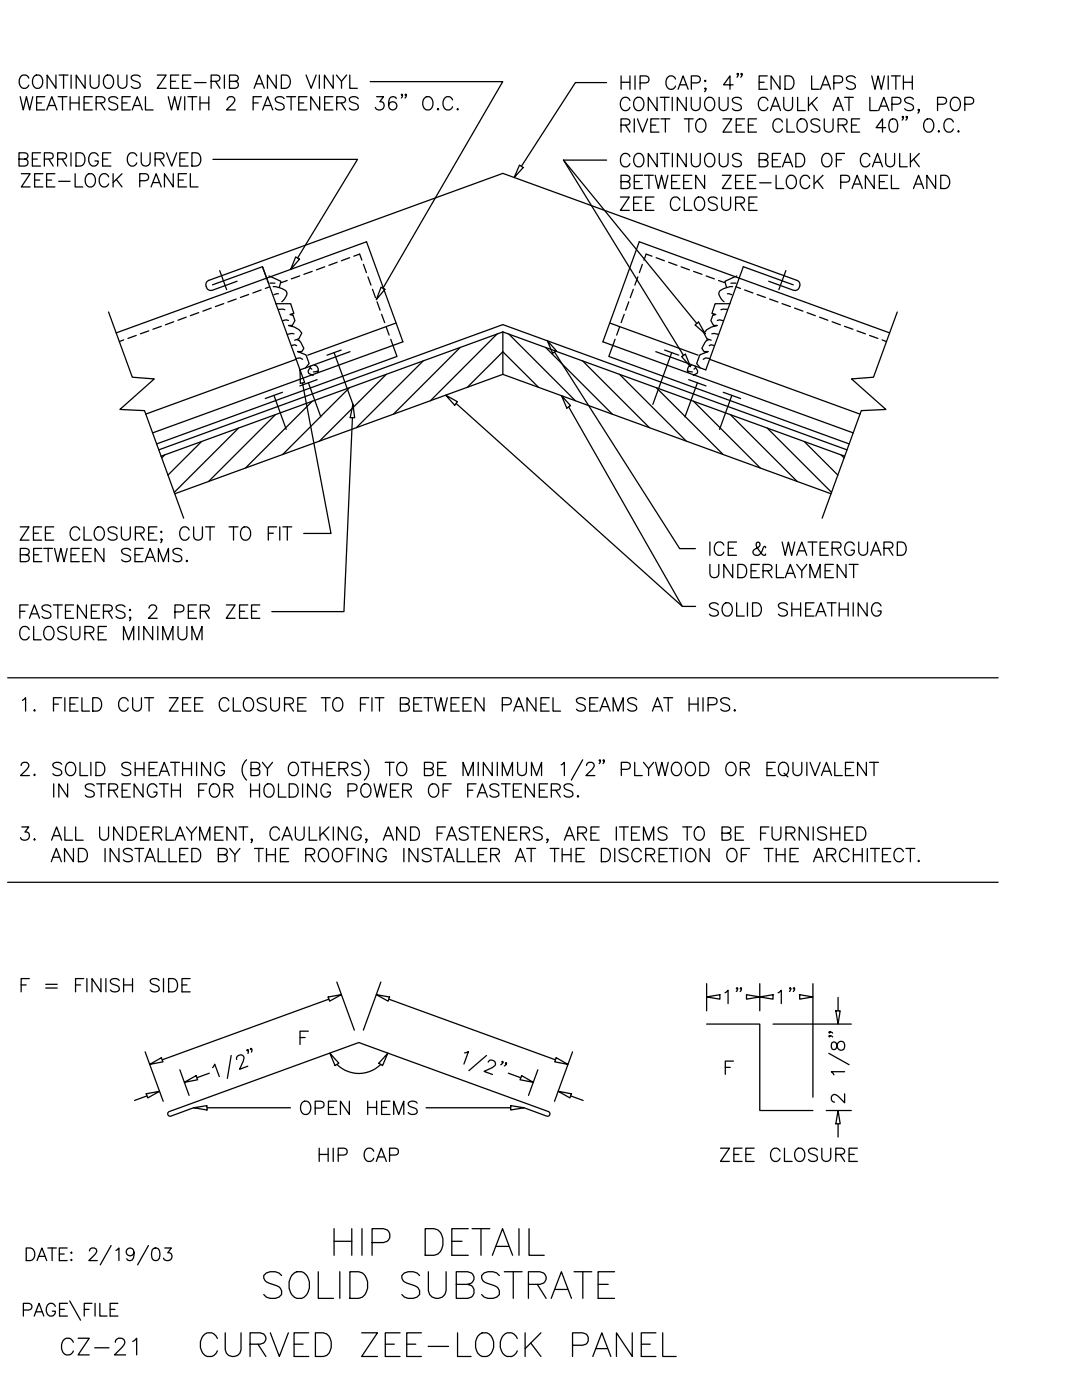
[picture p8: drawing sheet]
<svg xmlns="http://www.w3.org/2000/svg" width="216mm" height="279mm" viewBox="0 0 216 279" stroke-linecap="round" stroke-linejoin="round" font-family="sans-serif">
<!-- layer: STCTR -->
<g fill="none" stroke="#000" stroke-width=".25">
<path d="M21.7 62.3l4.7 13 4.4 .3-6.9 6.1 4.9 .3 7.8 21.4M69.7 77.4l-13.3 13.3M77.1 74.7l-13.3 13.3M84.4 72l-13.3 13.3M91.8 69.3l-13.3 13.3M93.2 77.3l7.1-7.1 7.1 7.1M99.2 66.6l-13.3 13.4M100.3 74.7l-65.4 23.8M100.3 66.2l-68.2 24.9M100.3 74.7l65.5 23.8M100.3 66.2l68.3 24.9M100.3 66.2v8.5"/>
<path d="M101.5 66.6l13.3 13.4M108.9 69.3l13.3 13.3M116.3 72l13.3 13.3M123.6 74.7l13.3 13.3M131 77.4l13.3 13.3M179 62.3l-4.7 13-4.4 .3 6.9 6.1-4.9 .3-7.9 21.4M32.8 90.8l-.5 .6M40.2 88.1l-6.7 6.7M47.6 85.4l-12.8 12.9M55 82.8l-13.4 13.3M62.3 80.1l-13.3 13.3M138.4 80.1l13.3 13.3"/>
<path d="M145.7 82.8l13.4 13.3M153.1 85.4l12.8 12.9M160.5 88.1l6.7 6.7M167.9 90.8l.5 .6"/>
</g>
<!-- layer: CMP-FLSH -->
<g fill="none" stroke="#000" stroke-width=".25">
<path d="M43.8 54l1.4 3.8M47.1 59.7l-1.6 .6M47.3 56.1l-4.9 1.8a1.06 1.06 0 0 1-1.2-.6 1.06 1.06 0 0 1 .5-1.3l58.6-21.4 58.7 21.4a1.06 1.06 0 0 1 .5 1.3 1.06 1.06 0 0 1-1.2 .6l-4.9-1.8M49.6 58.8l-1.6 .6M52.1 57.9l-1.7 .6M52.4 53.2l7.5 20.6 9.9-3.6M53.5 56.4l-1.1-3.2-10 3.6M53.7 55.1l2.4 1-.4 1.3M53.8 56.5h1M53.8 57.2l-.9 .4M54.5 57.2a3.9 3.9 0 0 1 2.7 1.1 2.37 2.37 0 0 1-1 1.9M55.5 58.6l-.8 .2"/>
<path d="M57.3 56l-1.2 .4M59.8 55.1l-1.7 .6M62.3 54.2l-1.7 .6M64.8 53.2l-1.7 .7M67.3 52.3l-1.7 .7M69.8 51.4l-1.7 .6M70.6 51.1l1.2-.4 .4 1.2M72.5 52.8l.6 1.6M73.4 55.3l.6 1.6M74.3 57.7l.6 1.7M126.4 57.7l-.6 1.7M127.3 55.3l-.6 1.6"/>
<path d="M128.2 52.8l-.6 1.6M130.1 51.1l-1.2-.4-.4 1.2M130.9 51.4l1.7 .6M133.4 52.3l1.7 .7M135.9 53.2l1.7 .7M138.4 54.2l1.7 .6M140.9 55.1l1.6 .6M143.4 56l1.2 .4M145.1 58.6l.9 .2M145.8 56.5h1.1M146.2 57.2a3.9 3.9 0 0 0-2.7 1.1 2.37 2.37 0 0 0 1 1.9M146.9 57.2l.9 .4"/>
<path d="M147 55.1l-2.4 1 .4 1.3M148.6 57.9l1.6 .6M151.1 58.8l1.6 .6M153.6 59.7l1.6 .6M156.8 54l-1.4 3.8M158.3 56.8l-10-3.6-7.5 20.6-9.9-3.6M23.2 66.4l49.9-18.1 7.3 19.9-50 18.2M24.7 67.8l-.9 .4M27.2 66.9l-1.7 .6M29.7 66l-1.7 .6M32.2 65.1l-1.7 .6M34.7 64.2l-1.7 .6"/>
<path d="M37.2 63.3l-1.7 .6M39.7 62.4l-1.7 .6M42.1 61.5l-1.6 .6M44.6 60.6l-1.6 .6M54.7 78.9l2.4 6.8M55 60.6h3l.6 2-.7 .2 .6 .1 .4 1.1-.6 1h-.7l1.1 .3 1 .5 .5 .7-.6 1.1-.8 .3M55.6 61.7h.9l.3 .1M56.4 78.3l-3.5 1.2M57.6 64l-.5-.2-.7 .2M58.2 69l.6-.2 .4 .2M58.7 66.6l-.5-.1-.9 .2M59.1 71.5l.8-.1 .5 .3"/>
<path d="M59.1 71.7l-30 10.9M59.3 67.8l.4 .2M59.7 67.9l.9 1.6-.4 .7h-.8l1.7 .6 .6 1.8-.8 .8M61.5 76.4l2.5 6.8M61.9 73.4l.3 .3M62 73.1l-.2 .3a.75 .75 0 0 0-.3 1 .75 .75 0 0 0 .9 .4M62.4 74.8h.1M62.7 72.9h.1a.92 .92 0 0 1 .5 1.4M63.3 75.8l-3.5 1.2M63.5 74l-1 .2M66.7 70.4l3.7 10.3M68.1 69.9l-2.8 1"/>
<path d="M75.2 60.2l.6 1.7M76.1 62.7l.7 1.7M77.1 65.2l.5 1.7M78 67.7l1.2 3.4-48 17.5M79 64.5l-17.6 6.4M121.7 64.5l17.6 6.4M122.7 67.7l-1.2 3.4 47.9 17.5M123.6 65.2l-.6 1.7M124.6 62.7l-.7 1.7M125.5 60.2l-.7 1.7M132.6 69.9l2.8 1M134 70.4l-3.7 10.3"/>
<path d="M137.2 74l1 .2M137.4 75.8l3.5 1.2M138 72.9a.92 .92 0 0 0-.6 1.4M138.3 74.8h.1M138.7 73.1l.2 .4a.72 .72 0 0 1 .2 .9 .72 .72 0 0 1-.8 .4M138.8 73.4l-.3 .3M139.2 76.4l-2.5 6.8M141 67.9l-1 1.6 .5 .7h.8l-1.7 .6-.6 1.8 .7 .8M141.4 67.8l-.4 .2M141.6 71.5l-.8-.1-.5 .3M141.6 71.7l30 10.9M142 66.6l.5-.1 .9 .2"/>
<path d="M142.5 69l-.6-.2-.4 .2M143.1 64l.5-.2 .7 .2M144.3 78.3l3.5 1.2M145.1 61.7h-.9l-.3 .1M145.7 60.6h-3l-.6 2 .7 .2-.6 .1-.4 1.1 .6 1h.7l-1.1 .3-1 .5-.5 .7 .6 1.1 .8 .3M146 78.9l-2.4 6.8M156 60.6l1.7 .6M158.5 61.5l1.7 .6M161 62.4l1.7 .6M163.5 63.3l1.7 .6M166 64.2l1.7 .6M168.5 65.1l1.7 .6"/>
<path d="M171 66l1.7 .6M173.5 66.9l1.7 .6M176 67.8l.9 .4M177.5 66.4l-49.9-18.1-7.3 19.9 50 18.2M31.7 89.8l68.6-25 68.7 25M141 204.4h10.6v17.2h10.6M38.6 221.1l-4.5 1.7a.48 .48 0 0 1-.6-.4 .48 .48 0 0 1 .3-.6l37.8-13.7 37.8 13.7a.49 .49 0 0 1 .3 .7 .49 .49 0 0 1-.6 .3l-4.5-1.7"/>
</g>
<!-- layer: DIM-TXT -->
<g fill="none" stroke="#000" stroke-width=".25">
<path d="M73.9 16.3h26.4l-23.9 41.2M121 16.5h-6.2l-10.8 16.7M123.9 15.1v2.7M123.9 16.4h1.8M125.7 15.1v2.7M126.7 15.1v2.7M127.7 16.5h1.1a.7 .7 0 0 0 .7-.7 .7 .7 0 0 0-.7-.7h-1.1v2.7M134.8 15.8a.98 .98 0 0 0-1.1-.7 .98 .98 0 0 0-.8 1.1 1.17 1.17 0 0 0 .2 1.2 1.17 1.17 0 0 0 1.3 .3l.4-.5M135.3 17.8l1-2.7 1 2.7M138 16.5h1.1a.7 .7 0 0 0 .7-.7 .7 .7 0 0 0-.7-.7h-1.1v2.7M140.6 16.2l.1-.2 .2 .2-.2 .1zM146.3 16.9h-1.9l1.3-1.8v2.7"/>
<path d="M147.3 14.8l-.1 .1-.1-.1 .1-.2a.49 .49 0 0 1-.1 .8M148.1 14.8l-.2 .1-.1-.1 .1-.2a.49 .49 0 0 1-.1 .8M151.5 16.4h1M153.1 15.1h-1.6v2.7M155.6 15.1v2.7l-1.7-2.7v2.7M156.6 15.1h.9a1.42 1.42 0 0 1 1 1.4 1.42 1.42 0 0 1-1 1.3h-.9zM162 15.1v2.7h1.5M163.7 17.8l1-2.7 1 2.7M166.4 16.5l1.5-.1a.72 .72 0 0 0 .2-.7 .72 .72 0 0 0-.6-.6h-1.1v2.7M170.7 15.5a1.17 1.17 0 0 0-1.8 0 .68 .68 0 0 0 .5 .8l.8 .2a.65 .65 0 0 1 .5 .5 .65 .65 0 0 1-.3 .7 1.23 1.23 0 0 1-1.5-.3M174 15.1l.6 2.7 .6-2.7 .7 2.7 .6-2.7M177.2 15.1v2.7"/>
<path d="M177.9 15.1h1.7M178.8 15.1v2.7M180.3 16.4h1.7M180.3 15.1v2.7M182 15.1v2.7M42.5 31.8h28.8l-11.9 19.7M103.7 32.9l.7 .5-1.8 2zM112.4 32h8.6M112.4 32l26.7 32.6M112.4 32l24 38.9M59 51.3l.8 .4-1.8 2.1zM76 57.3l.8 .4-1.7 2.1z"/>
<path d="M59.9 73.8l.9 2.5-.9 .2zM60.4 76.4l5.6 30.1h-5.4M88.9 78.9l2.4 1.3-.6 .7zM109.2 68l1.8 2-.7 .5zM110.6 70.2l25 39.3h3.2M112 79l1.8 2-.7 .4zM136 71.2l.8-.5 1 2.5zM138.7 64.8l.7-.5 1.3 2.3zM70.3 83.4l-1.7 38.7h-14.4M70.4 80.7l.4 2.7-.9-.1zM91 80.5l45.2 40.5M113.5 81.2l22.7 39.8h2.6"/>
<path d="M4.2 152.8l.3-.5 .7-.2a.65 .65 0 0 1 .4 1.1l-1.5 1.6h1.8M6.8 154.7l.1-.2 .1 .2-.1 .1zM12.3 152.5a1.15 1.15 0 0 0-1.8 0 .68 .68 0 0 0 .6 .8l.7 .2a.64 .64 0 0 1 .5 .5 .64 .64 0 0 1-.2 .7 1.2 1.2 0 0 1-1.6-.3M13.6 152.3a1.02 1.02 0 0 1 1.5 .9 1.16 1.16 0 0 1-.3 1.2 1.16 1.16 0 0 1-1.2 .3 1.59 1.59 0 0 1 0-2.4zM16 152.1v2.7h1.5M18.1 152.1v2.7M19.1 152.1h.9a1.41 1.41 0 0 1 .9 1.4 1.41 1.41 0 0 1-.9 1.3h-.9zM26.1 152.5a1.17 1.17 0 0 0-1.8 0 .68 .68 0 0 0 .5 .8l.8 .2a.64 .64 0 0 1 .5 .5 .64 .64 0 0 1-.3 .7 1.23 1.23 0 0 1-1.5-.3M27 152.1v2.7M27 153.4h1.7M28.7 152.1v2.7M29.7 153.4h1.1"/>
<path d="M31.4 152.1h-1.7v2.7M31.8 154.8l1-2.7 1 2.7M34 152.1h1.8M34.9 152.1v2.7M36.4 153.4h1.8M36.4 152.1v2.7M38.2 152.1v2.7M39.2 152.1v2.7M42 152.1v2.7l-1.8-2.7v2.7M44.8 152.8a.97 .97 0 0 0-1.1-.7 .97 .97 0 0 0-.8 1.1 1.15 1.15 0 0 0 .2 1.2 1.15 1.15 0 0 0 1.3 .3l.4-.5v-.4h-.7M49.2 151.6a2.72 2.72 0 0 0 0 4.1M50.1 153.4h1.1a.65 .65 0 0 0 .6-.8l-.2-.3-.4-.2h-1.1v2.7h1.1a.69 .69 0 0 0 .7-.7 .69 .69 0 0 0-.7-.7"/>
<path d="M52.4 152.1l1 1.3v1.4M54.4 152.1l-1 1.3M58 152.3a1 1 0 0 1 1.5 .9 1.15 1.15 0 0 1-.2 1.2 1.15 1.15 0 0 1-1.3 .3 1.59 1.59 0 0 1 0-2.4zM60.1 152.1h1.7M60.9 152.1v2.7M62.5 153.4h1.7M62.5 152.1v2.7M64.2 152.1v2.7M65.2 153.4h1.1M66.9 152.1h-1.7v2.7M67.6 153.4l1.6-.1a.62 .62 0 0 0 0-1l-1.6-.2v2.7M68.5 153.4l.9 1.4"/>
<path d="M71.9 152.5a1.15 1.15 0 0 0-1.7 0 .68 .68 0 0 0 .5 .8l.7 .2a.64 .64 0 0 1 .5 .5 .64 .64 0 0 1-.2 .7 1.2 1.2 0 0 1-1.5-.3M72.7 151.6a2.72 2.72 0 0 1 0 4.1M76.9 152.1h1.7M77.8 152.1v2.7M79.4 152.5a.98 .98 0 0 1 1.1-.3 .98 .98 0 0 1 .7 1 1.16 1.16 0 0 1-.3 1.2 1.16 1.16 0 0 1-1.3 .3 1.69 1.69 0 0 1-.2-2.2zM84.7 153.4l1.5-.1a.62 .62 0 0 0 0-1l-1.5-.2v2.7h1.1a.69 .69 0 0 0 .7-.7 .69 .69 0 0 0-.7-.7M87.3 153.4h1.1M89 152.1h-1.7v2.7M92.4 154.8v-2.7l1 2.7 1-2.7v2.7M95.4 152.1v2.7M98.2 152.1v2.7l-1.8-2.7v2.7M99.2 152.1v2.7"/>
<path d="M100.2 154.8v-2.7l1 2.7 1.1-2.7v2.7M103.3 152.1v1.9a.89 .89 0 0 0 .9 .8 .89 .89 0 0 0 .8-.8v-1.9M106.1 154.8v-2.7l1 2.7 1-2.7v2.7M112 152.6l.6-.5v2.7M116.3 151.6l-2.3 4.1M117 152.8l.3-.5 .8-.2a.65 .65 0 0 1 .3 1.1l-1.5 1.6h1.8M119.8 151.8l-.1 .1-.1-.1 .1-.2a.49 .49 0 0 1-.1 .8M120.6 151.8l-.2 .1-.1-.1 .1-.2a.49 .49 0 0 1-.1 .8M124 153.5h1.1a.7 .7 0 0 0 .7-.7 .7 .7 0 0 0-.7-.7h-1.1v2.7M126.6 152.1v2.7h1.6M128.4 152.1l1 1.3v1.4M130.4 152.1l-1 1.3"/>
<path d="M130.8 152.1l.6 2.7 .7-2.7 .6 2.7 .6-2.7M134.2 152.5a.97 .97 0 0 1 1.1-.3 .97 .97 0 0 1 .7 1 1.15 1.15 0 0 1-.3 1.2 1.15 1.15 0 0 1-1.2 .3 1.62 1.62 0 0 1-.3-2.2zM137 152.5a.98 .98 0 0 1 1.1-.3 .98 .98 0 0 1 .7 1 1.16 1.16 0 0 1-.3 1.2 1.16 1.16 0 0 1-1.2 .3 1.62 1.62 0 0 1-.3-2.2zM139.6 152.1h.9a1.41 1.41 0 0 1 1 1.4 1.41 1.41 0 0 1-1 1.3h-.9zM145.1 152.5a.98 .98 0 0 1 1.1-.3 .98 .98 0 0 1 .7 1 1.16 1.16 0 0 1-.3 1.2 1.16 1.16 0 0 1-1.3 .3 1.62 1.62 0 0 1-.2-2.2zM147.7 153.4l1.6-.1a.62 .62 0 0 0 0-1l-1.6-.2v2.7M148.6 153.4l.9 1.4M153 153.4h1.1M154.7 152.1h-1.7v2.7h1.7M155.6 152.5a.98 .98 0 0 1 1.1-.3 .98 .98 0 0 1 .6 1 1.16 1.16 0 0 1-.2 1.2 1.16 1.16 0 0 1-1.3 .3 1.69 1.69 0 0 1-.2-2.2zM156.4 154.3l.8 .7M158.2 152.1v1.9a.89 .89 0 0 0 .9 .8 .89 .89 0 0 0 .9-.8v-1.9"/>
<path d="M161 152.1v2.7M161.6 152.1l1.1 2.7 .9-2.7M163.9 154.8l1-2.7 1 2.7M164.3 153.9h1.3M166.6 152.1v2.7h1.5M168.7 153.4h1M170.4 152.1h-1.7v2.7h1.7M172.9 152.1v2.7l-1.8-2.7v2.7M173.5 152.1h1.8M174.4 152.1v2.7M65.5 199l2.6-.5-2.3 1.3zM65.6 199.4l-33.2 12.1"/>
<path d="M67.2 196l3.5 9.6M75.1 198.5l2.6 .5-.3 .8zM76 196l-3.5 9.6M77.6 199.4l33.2 12.1M141 199l2.6-.5v.9zM141 196.3v5.4M149 198.5l2.6 .5-2.6 .4zM151.6 199l2.6-.5v.9zM151.6 196.3v5.4M159.6 198.5l2.6 .5-2.6 .4zM162.2 196.3v22.7M167.2 199.1v2.6"/>
<path d="M29 209.9l3.6 9.9M29.2 218.3l2.6-.5-2.3 1.3zM29.3 218.7l-2.5 .9M29.9 212.4l2.3-1.3 .3 .8zM35.9 213.5l1.8 5.1M36.8 216l2.3-1.3 .3 .8zM41.8 214.2l-2.5 .9M42.4 213.1l.4-.7 1 2.5M46.1 210.6l-.7 4.6M47.2 211.4v-.4a.84 .84 0 0 1 1.2-.4 .79 .79 0 0 1 .1 1.2l-.7 1.6 1.7-.6M49.5 209.5l-.1 .2-.2-.1 .1-.1a.49 .49 0 0 1 .2 .7M50.2 209.3l-.1 .2-.1-.1v-.2l.2 .1 .1 .2-.1 .5"/>
<path d="M59.9 207.1h1M61.5 205.8h-1.6v2.6M65.8 210.2l1.8 2-.7 .5zM67.2 212.4a6.2 6.2 0 0 0 8.8 0M77.4 210.2l-1.1 2.5-.7-.5zM92.7 210.1l.8-.2-.9 2.5M97.1 210.6l-3.5 3.1M97.4 212l.4-.4 .8 .1a.66 .66 0 0 1 0 1.1l-2 1 1.7 .6M100.4 212h-.2l-.1-.1 .2-.1a.51 .51 0 0 1-.4 .7M101.1 212.2l-.2 .1-.1-.2h.2l.1 .1-.5 .5M101.4 214.2l2.5 .9M104.1 214.7l2.3 1.3-2.6-.5z"/>
<path d="M107.3 213.5l-1.8 5.1M111 211.1l2.3 1.3-2.6-.5zM111.4 217.8l2.6 .5-.3 .8zM113.9 218.7l2.5 .9M114.2 209.9l-3.6 9.9M144.7 213h1M146.4 211.8h-1.7v2.6M154.2 204.4h15.7M165.4 210.2l4 2.3M165.5 206.7l.1 .1-.1 .1-.1-.1a.49 .49 0 0 1 .7 .1M165.5 205.9l.1 .2-.1 .1-.1-.1a.49 .49 0 0 1 .7 .1M166 208.1a.99 .99 0 0 0 .3 1.4h.2a1.46 1.46 0 0 0 .7-1.3 .72 .72 0 0 1 .7-.4 .72 .72 0 0 1 .6 .7v.5a.75 .75 0 0 1-.8 .6 .75 .75 0 0 1-.7-.8l-.1-.5a.54 .54 0 0 0-.9-.2z"/>
<path d="M166.8 201.7h.8l-.4 2.7zM168.5 218.3v1.8l-1.2-1.3a.8 .8 0 0 0-1.3-.1l-.1 .7 .2 .4 .4 .2M168.5 213.9h-2.6l.5 .6M38.6 221.1l2.7-.4v.8zM41.3 221.1h16.7M85 221.1h16.9M101.9 220.7l2.7 .4-2.7 .4zM164.9 221.6h5M167.2 221.6l.4 2.7h-.8zM167.2 224.3v2.6"/>
</g>
<!-- layer: BORDER -->
<g fill="none" stroke="#000" stroke-width=".25">
<path d="M1.5 135.3h197.7M1.5 176.1h197.7M5.2 249.1h.9a1.34 1.34 0 0 1 .9 1.2 1.34 1.34 0 0 1-.9 1.3h-.9zM7.4 251.6l1-2.5 .9 2.5M7.8 250.7h1.2M9.6 249.1h1.6M10.4 249.1v2.5M11.8 250.3h1M13.4 249.1h-1.6v2.5h1.6M13.9 259.6l2.2 3.9M14.1 250l.2-.1 .1 .1-.1 .1zM14.1 251.5l.2-.2 .1 .2-.1 .1z"/>
<path d="M17.9 249.7l.1-.4a.81 .81 0 0 1 1.2 0 .81 .81 0 0 1-.3 1.1l-1.2 1.2h1.7M22.2 248.6l-2.2 3.8M23.1 249.5l.6-.4v2.5M26.7 249.9a.79 .79 0 0 1-1 .7 .79 .79 0 0 1-.4-1.2 .79 .79 0 0 1 1.3 0 2.22 2.22 0 0 1-.2 2.1 .74 .74 0 0 1-1.1-.3M29.6 248.6l-2.1 3.8M30.6 249.2a.82 .82 0 0 1 1.2 .3 2.11 2.11 0 0 1-.3 2 .82 .82 0 0 1-1.2-.4 2.11 2.11 0 0 1 .3-1.9zM32.9 249.1h1.3l-.7 .9a.81 .81 0 0 1 .8 .9 .81 .81 0 0 1-1.1 .7l-.3-.1-.3-.4M4.7 261.4h1a.67 .67 0 0 0 .7-.6 .67 .67 0 0 0-.7-.7h-1v2.6M6.8 262.7l1-2.6 .9 2.6M7.2 261.8h1.2M11 260.7a.92 .92 0 0 0-1-.6 .92 .92 0 0 0-.8 1 1.1 1.1 0 0 0 .3 1.2 1.1 1.1 0 0 0 1.2 .2l.3-.5v-.3h-.6M11.9 261.3h.9"/>
<path d="M13.4 260.1h-1.5v2.6h1.5M16.8 261.3h1M18.4 260.1h-1.6v2.6M19 260.1v2.6M19.9 260.1v2.6h1.5M22 261.3h.9M23.5 260.1h-1.5v2.6h1.5"/>
</g>
<g font-size="9.3">
<text x="65.3" y="251.9">HIP DETAIL</text>
<text x="51.5" y="260.3">SOLID SUBSTRATE</text>
</g>
<text font-size="8.8" x="38.8" y="272">CURVED ZEE-LOCK PANEL</text>
<g font-size="6.6">
<text x="2.8" y="23.3">WEATHERSEAL WITH 2 FASTENERS 36&quot; O.C.</text>
<text x="122.8" y="27.5">RIVET TO ZEE CLOSURE 40&quot; O.C.</text>
<text x="2.8" y="125.2">FASTENERS; 2 PER ZEE</text>
<text x="2.8" y="169.3">3. ALL UNDERLAYMENT, CAULKING, AND FASTENERS, ARE ITEMS TO BE FURNISHED</text>
<text x="143.6" y="201.4">1&quot;</text>
<text x="154.2" y="201.4">1&quot;</text>
<text x="10.9" y="271.6">CZ-21</text>
</g>
<g font-size="6.2">
<text x="122.4" y="23.6">CONTINUOUS CAULK AT LAPS, POP</text>
<text x="122.4" y="34.6">CONTINUOUS BEAD OF CAULK</text>
<text x="122.4" y="43.4">ZEE CLOSURE</text>
<text x="2.8" y="109.4">ZEE CLOSURE; CUT TO FIT</text>
<text x="140.4" y="112.2">ICE &amp; WATERGUARD</text>
<text x="3.2" y="143.2">1. FIELD CUT ZEE CLOSURE TO FIT BETWEEN PANEL SEAMS AT HIPS.</text>
<text x="9.2" y="173.2">AND INSTALLED BY THE ROOFING INSTALLER AT THE DISCRETION OF THE ARCHITECT.</text>
<text x="2.8" y="199.3">F = FINISH SIDE</text>
<text x="58.9" y="223.7">OPEN HEMS</text>
<text x="62.4" y="233.2">HIP CAP</text>
<text x="142.5" y="233.2">ZEE CLOSURE</text>
</g>
<g font-size="5.7">
<text x="2.5" y="18.7">CONTINUOUS ZEE-RIB AND VINYL</text>
<text x="2.5" y="34.2">BERRIDGE CURVED</text>
<text x="3.2" y="38.5">ZEE-LOCK PANEL</text>
<text x="122.8" y="38.8">BETWEEN ZEE-LOCK PANEL AND</text>
<text x="2.8" y="113.2">BETWEEN SEAMS.</text>
<text x="140.4" y="116.4">UNDERLAYMENT</text>
<text x="140.4" y="124.2">SOLID SHEATHING</text>
<text x="2.8" y="128.8">CLOSURE MINIMUM</text>
<text x="9.5" y="160.2">IN STRENGTH FOR HOLDING POWER OF FASTENERS.</text>
</g>
</svg>
